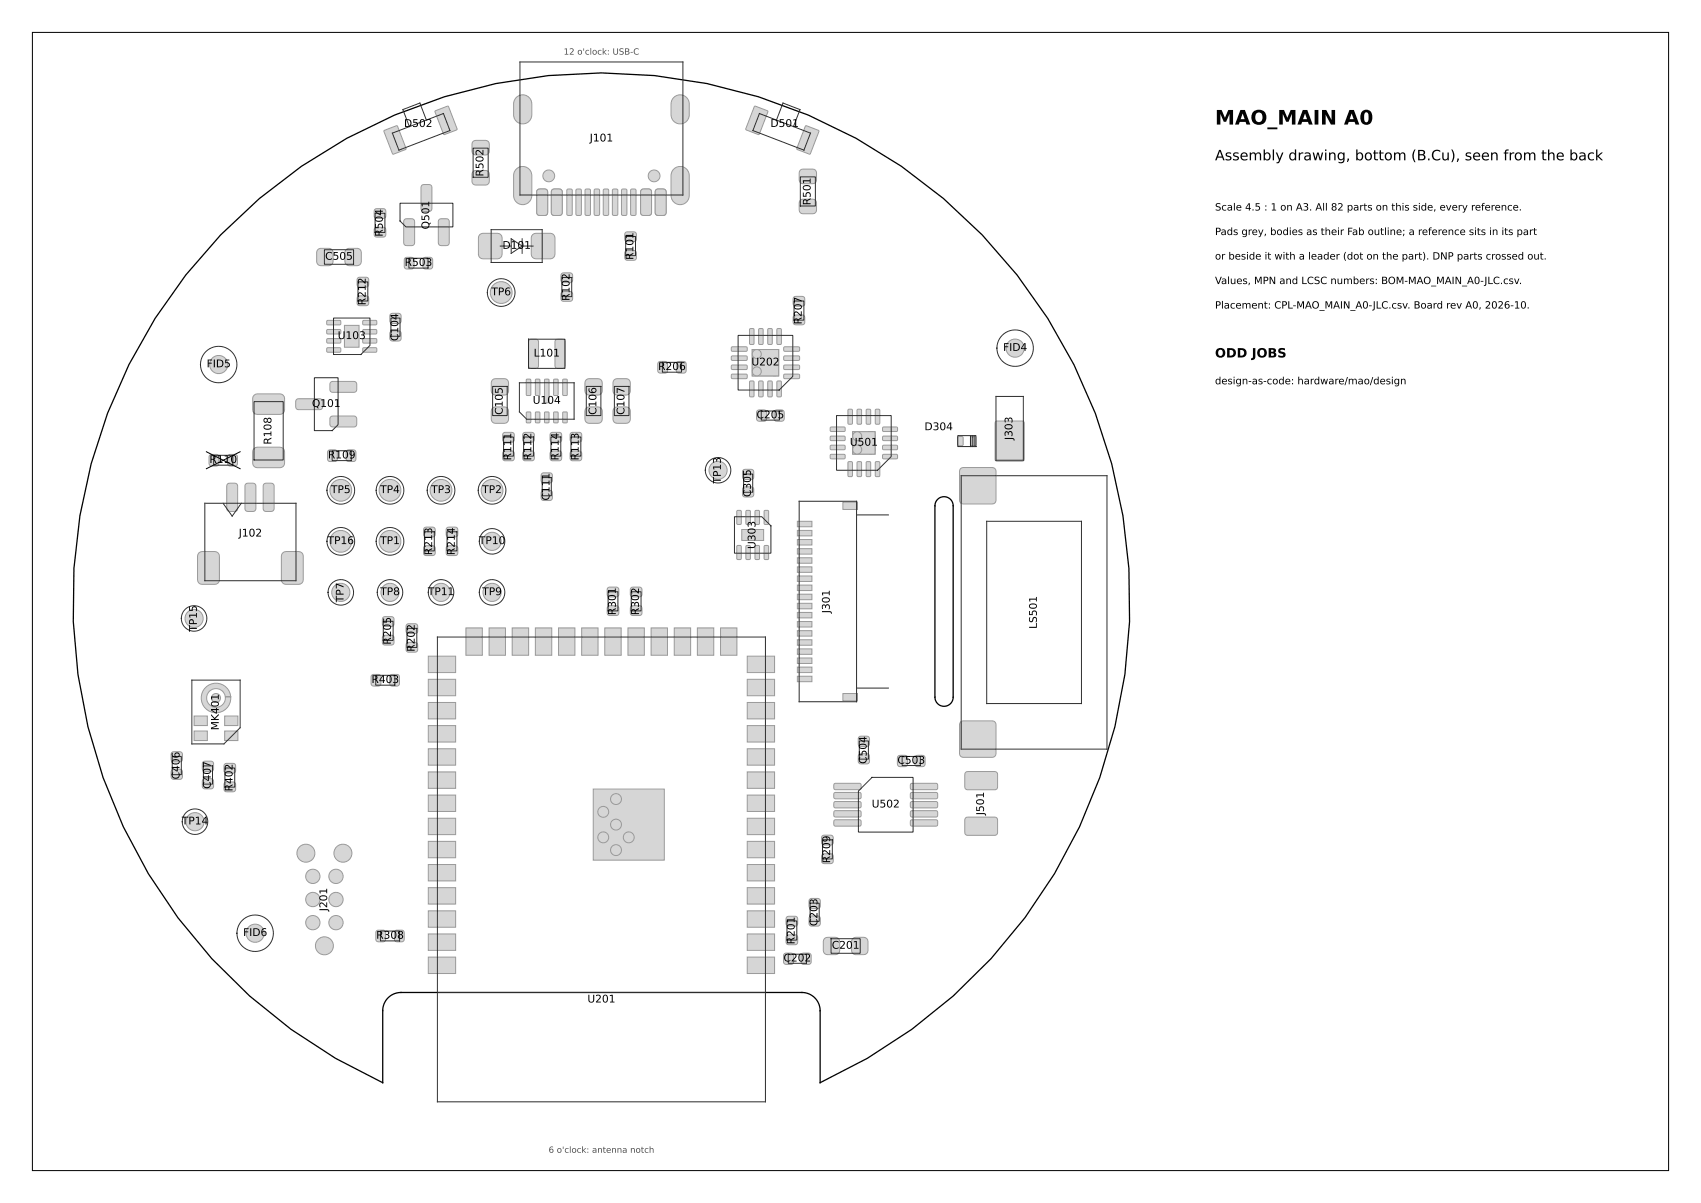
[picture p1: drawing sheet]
<svg xmlns="http://www.w3.org/2000/svg" width="420mm" height="297mm" viewBox="0 0 420 297" stroke-linecap="round" stroke-linejoin="round" font-family="sans-serif">
<path d="M8 8h404v281h-404z" fill="none" stroke="#000" stroke-width=".25"/>
<g fill="#d6d6d6" stroke="#9a9a9a" stroke-width=".25">
<path d="M140.9 111.5l.5-.2h1.6l.5 .2 .1 .4v1.3l-.1 .4-.5 .2h-1.6l-.5-.2-.1-.4v-1.3z"/>
<path d="M140.9 106.9l.5-.2h1.6l.5 .2 .1 .4v1.3l-.1 .4-.5 .2h-1.6l-.5-.2-.1-.4v-1.3z"/>
<path d="M203.6 231.7l.7-.3h2a1.01 1.01 0 0 1 1 1v2.3a1.01 1.01 0 0 1-1 1h-2a1.01 1.01 0 0 1-1-1v-2.3z"/>
<path d="M210.6 231.7l.7-.3h2a1.01 1.01 0 0 1 1 1v2.3a1.01 1.01 0 0 1-1 1h-2a1.01 1.01 0 0 1-1-1v-2.3z"/>
<path d="M56.4 112.4l.4-.2h1.2l.5 .2 .1 .4v1.7l-.1 .4-.5 .2h-1.2l-.4-.2-.2-.4v-1.7z"/>
<path d="M51.8 112.4l.4-.2h1.2l.5 .2 .1 .4v1.7l-.1 .4-.5 .2h-1.2l-.4-.2-.2-.4v-1.7z"/>
<path d="M92.6 56.3l.4-.2h1.7l.4 .2 .2 .4v1.2l-.2 .5-.4 .1h-1.7l-.4-.1-.2-.5v-1.2z"/>
<path d="M92.6 51.7l.4-.2h1.7l.4 .2 .2 .4v1.2l-.2 .5-.4 .1h-1.7l-.4-.1-.2-.5v-1.2z"/>
<path d="M226.1 186.7l.4-.2h1.3l.4 .2 .2 .4v1.5l-.2 .5-.4 .2h-1.3l-.4-.2-.2-.5v-1.5z"/>
<path d="M221.8 186.7l.4-.2h1.3l.4 .2 .2 .4v1.5l-.2 .5-.4 .2h-1.3l-.4-.2-.2-.5v-1.5z"/>
<path d="M138.7 67.5l.4-.1h1.7l.4 .1 .2 .5v1.2l-.2 .4-.4 .2h-1.7l-.4-.2-.2-.4v-1.2z"/>
<path d="M138.7 72.1l.4-.1h1.7l.4 .1 .2 .5v1.2l-.2 .4-.4 .2h-1.7l-.4-.2-.2-.4v-1.2z"/>
<path d="M130.7 83.9l.4-.2h1.3l.5 .4 .1 6.2-.4 .6h-1.5l-.6-.3v-6.2z"/>
<path d="M137.2 83.9l.4-.2h1.3l.6 .4v6.2l-.4 .6h-1.5l-.5-.3-.1-6.2z"/>
<path d="M162.6 89.4l.4-.2h1.2l.5 .2 .1 .4v1.7l-.1 .4-.5 .2h-1.2l-.4-.2-.2-.4v-1.7z"/>
<path d="M167.2 89.4l.4-.2h1.2l.4 .2 .2 .4v1.7l-.2 .4-.4 .2h-1.2l-.4-.2-.2-.4v-1.7z"/>
<path d="M85.5 61.6l.7-.3h2a1.01 1.01 0 0 1 1 1v2.3a1.01 1.01 0 0 1-1 1h-2a1.01 1.01 0 0 1-1-1v-2.3z"/>
<path d="M78.5 61.6l.7-.3h2a1.01 1.01 0 0 1 1 1v2.3a1.01 1.01 0 0 1-1 1h-2a1.01 1.01 0 0 1-1-1v-2.3z"/>
<path d="M85.6 111.2l.5-.1h1.2l.4 .1 .2 .5v1.6l-.2 .5-.4 .1h-1.2l-.5-.1-.1-.5v-1.6z"/>
<path d="M81 111.2l.5-.1h1.2l.4 .1 .2 .5v1.6l-.2 .5-.4 .1h-1.2l-.5-.1-.1-.5v-1.6z"/>
<path d="M238.4 201.9l.5-.2h6.7a.67 .67 0 0 1 .7 .7v3.2a.67 .67 0 0 1-.7 .6h-6.7a.67 .67 0 0 1-.7-.6v-3.2z"/>
<path d="M238.4 190.7l.5-.2h6.7a.67 .67 0 0 1 .7 .7v3.1a.67 .67 0 0 1-.7 .7h-6.7a.67 .67 0 0 1-.7-.7v-3.1z"/>
<path d="M104.6 63.7l.4-.2h1.2l.5 .2 .1 .4v1.7l-.1 .4-.5 .2h-1.2l-.4-.2-.2-.4v-1.7z"/>
<path d="M100 63.7l.4-.2h1.2l.5 .2 .1 .4v1.7l-.1 .4-.5 .2h-1.2l-.4-.2-.2-.4v-1.7z"/>
<path d="M94.6 157l.4-.2h1.7l.4 .2 .2 .4v1.2l-.2 .5-.4 .2h-1.7l-.4-.2-.2-.5v-1.2z"/>
<path d="M94.6 152.4l.4-.2h1.7l.4 .2 .2 .4v1.3l-.2 .4-.4 .2h-1.7l-.4-.2-.2-.4v-1.3z"/>
<path d="M245.8 104.1l.4-.1h6.3l.3 .1 .1 .3v9l-.1 .3-.3 .2h-6.3l-.4-.2-.1-.3v-9z"/>
<path d="M212.1 186.3l.4-.2h1.6l.4 .2 .2 .4v1.3l-.2 .4-.4 .2h-1.6l-.4-.2-.2-.4v-1.3z"/>
<path d="M212.1 181.9l.4-.1h1.6l.4 .1 .2 .5v1.2l-.2 .5-.4 .2h-1.6l-.4-.2-.2-.5v-1.2z"/>
<path d="M194.3 231l.4-.2h1.7l.4 .2 .2 .4v1.2l-.2 .5-.4 .1h-1.7l-.4-.1-.2-.5v-1.2z"/>
<path d="M194.3 226.4l.4-.2h1.7l.4 .2 .2 .4v1.2l-.2 .5-.4 .1h-1.7l-.4-.1-.2-.5v-1.2z"/>
<path d="M213.7 106.9l.4-.1h1.2l.4 .1 .2 .5v1.2l-.2 .4-.4 .1h-1.2l-.4-.1-.2-.4v-1.2z"/>
<path d="M213.7 109.7l.4-.1h1.2l.4 .1 .2 .4v1.2l-.2 .5-.4 .1h-1.2l-.4-.1-.2-.5v-1.2z"/>
<path d="M210.9 106.9l.4-.1h1.2l.4 .1 .2 .5v1.2l-.2 .4-.4 .1h-1.2l-.4-.1-.2-.4v-1.2z"/>
<path d="M210.9 109.7l.4-.1h1.2l.4 .1 .2 .4v1.2l-.2 .5-.4 .1h-1.2l-.4-.1-.2-.5v-1.2z"/>
<path d="M218 112.2h3.5l.1 .2v.7l-.3 .2h-3.2l-.2-.3z"/>
<path d="M218 110l3.5-.1 .1 .3v.7l-.3 .1h-3.2l-.2-.2z"/>
<path d="M218 107.7h3.5l.1 .2v.7l-.3 .2h-3.2l-.2-.3z"/>
<path d="M218 105.5l3.5-.1 .1 .3v.7l-.3 .1h-3.2l-.2-.2z"/>
<path d="M216.2 101.1l.8-.1 .2 .2v3.3l-.1 .2h-.7l-.3-.1z"/>
<path d="M213.9 101.1l.8-.1 .3 .2v3.3l-.2 .2h-.7l-.2-.1z"/>
<path d="M211.7 101.1l.8-.1 .2 .2v3.3l-.1 .2h-.7l-.3-.1z"/>
<path d="M209.4 101.1l.8-.1 .3 .2v3.3l-.2 .2h-.7l-.2-.1z"/>
<path d="M205.1 105.5l3.4-.1 .2 .3v.7l-.3 .1h-3.3l-.1-.2z"/>
<path d="M205.1 107.7h3.4l.2 .2v.7l-.3 .2h-3.3l-.1-.3z"/>
<path d="M205.1 110l3.4-.1 .2 .3v.7l-.3 .1h-3.3l-.1-.2z"/>
<path d="M205.1 112.2h3.4l.2 .2v.7l-.3 .2h-3.3l-.1-.3z"/>
<path d="M209.4 114h.8l.3 .1v3.3l-.2 .3h-.7l-.2-.2z"/>
<path d="M211.7 114h.8l.2 .1v3.3l-.1 .3h-.7l-.3-.2z"/>
<path d="M213.9 114h.8l.3 .1v3.3l-.2 .3h-.7l-.2-.2z"/>
<path d="M216.2 114h.8l.2 .1v3.3l-.1 .3h-.7l-.3-.2z"/>
<path d="M210.5 106.6h5.6v5.5h-5.6z"/>
<path d="M239.7 107.9l.9-.1 .3 .2 .1 1.7-.2 .3h-.8l-.3-.2z"/>
<path d="M236.6 107.9l.9-.1 .3 .2v1.7l-.2 .3h-.8l-.3-.2z"/>
<path d="M189.4 86.7l.5-.2h1.4a.71 .71 0 0 1 .7 .7v1.4a.71 .71 0 0 1-.7 .7h-1.4a.71 .71 0 0 1-.7-.7v-1.4z"/>
<path d="M189.4 90l.5-.2h1.4a.71 .71 0 0 1 .7 .7v1.4a.71 .71 0 0 1-.7 .7h-1.4a.71 .71 0 0 1-.7-.7v-1.4z"/>
<path d="M186.2 86.7l.5-.2h1.4a.71 .71 0 0 1 .7 .7v1.4a.71 .71 0 0 1-.7 .7h-1.4a.71 .71 0 0 1-.7-.7v-1.4z"/>
<path d="M186.2 90l.5-.2h1.4a.71 .71 0 0 1 .7 .7v1.4a.71 .71 0 0 1-.7 .7h-1.4a.71 .71 0 0 1-.7-.7v-1.4z"/>
<path d="M193.6 92.4h3.7l.1 .2v.7l-.2 .2h-3.5l-.2-.3z"/>
<path d="M193.6 90.2l3.7-.1 .1 .3v.7l-.2 .1h-3.5l-.2-.2z"/>
<path d="M193.6 87.9h3.7l.1 .2v.7l-.2 .2h-3.5l-.2-.3z"/>
<path d="M193.6 85.7l3.7-.1 .1 .3v.7l-.2 .1h-3.5l-.2-.2z"/>
<path d="M191.9 81.2l.8-.1 .2 .2v3.5l-.1 .2h-.7l-.3-.1z"/>
<path d="M189.6 81.2l.8-.1 .3 .2v3.5l-.2 .2h-.7l-.2-.1z"/>
<path d="M187.4 81.2l.8-.1 .2 .2v3.5l-.1 .2h-.7l-.3-.1z"/>
<path d="M185.1 81.2l.8-.1 .3 .2v3.5l-.2 .2h-.7l-.2-.1z"/>
<path d="M180.6 85.7l3.7-.1 .2 .3v.7l-.3 .1h-3.5l-.1-.2z"/>
<path d="M180.6 87.9h3.7l.2 .2v.7l-.3 .2h-3.5l-.1-.3z"/>
<path d="M180.6 90.2l3.7-.1 .2 .3v.7l-.3 .1h-3.5l-.1-.2z"/>
<path d="M180.6 92.4h3.7l.2 .2v.7l-.3 .2h-3.5l-.1-.3z"/>
<path d="M185.1 94.1h.8l.3 .1v3.5l-.2 .3h-.7l-.2-.2z"/>
<path d="M187.4 94.1h.8l.2 .1v3.5l-.1 .3h-.7l-.3-.2z"/>
<path d="M189.6 94.1h.8l.3 .1v3.5l-.2 .3h-.7l-.2-.2z"/>
<path d="M191.9 94.1h.8l.2 .1v3.5l-.1 .3h-.7l-.3-.2z"/>
<path d="M185.7 86.3h6.6v6.5h-6.6z"/>
<path d="M183.5 130.9h1.9l.2 .2v.7l-.3 .1h-1.7l-.2-.2z"/>
<path d="M186.2 130.9h1.9l.2 .2v.7l-.3 .1h-1.7l-.2-.2z"/>
<path d="M183.5 132.3l1.9-.1 .2 .3v.6l-.3 .2h-1.7l-.2-.3z"/>
<path d="M186.2 132.3l1.9-.1 .2 .3v.6l-.3 .2h-1.7l-.2-.3z"/>
<path d="M188.7 126.1l.8-.1 .3 .2v3l-.2 .3h-.7l-.2-.2z"/>
<path d="M186.5 126.1l.8-.1 .2 .2v3l-.1 .3h-.7l-.3-.2z"/>
<path d="M184.2 126.1l.8-.1 .3 .2v3l-.2 .3h-.7l-.2-.2z"/>
<path d="M182 126.1l.8-.1 .2 .2v3l-.1 .3h-.7l-.3-.2z"/>
<path d="M182 134.7h.8l.2 .1v3.1l-.1 .2h-.7l-.3-.1z"/>
<path d="M184.2 134.7h.8l.3 .1v3.1l-.2 .2h-.7l-.2-.1z"/>
<path d="M186.5 134.7h.8l.2 .1v3.1l-.1 .2h-.7l-.3-.1z"/>
<path d="M188.7 134.7h.8l.3 .1v3.1l-.2 .2h-.7l-.2-.1z"/>
<path d="M183.1 130.7h5.4v2.7h-5.4z"/>
<path d="M196.9 167h3.6v1.3h-3.6z"/>
<path d="M196.9 164.7h3.6v1.4h-3.6z"/>
<path d="M196.9 162.5h3.6v1.3h-3.6z"/>
<path d="M196.9 160.2h3.6v1.4h-3.6z"/>
<path d="M196.9 158h3.6v1.3h-3.6z"/>
<path d="M196.9 155.7h3.6v1.4h-3.6z"/>
<path d="M196.9 153.5h3.6v1.3h-3.6z"/>
<path d="M196.9 151.2h3.6v1.4h-3.6z"/>
<path d="M196.9 149h3.6v1.3h-3.6z"/>
<path d="M196.9 146.7h3.6v1.4h-3.6z"/>
<path d="M196.9 144.5h3.6v1.3h-3.6z"/>
<path d="M196.9 142.2h3.6v1.4h-3.6z"/>
<path d="M196.9 140h3.6v1.3h-3.6z"/>
<path d="M196.9 137.7h3.6v1.4h-3.6z"/>
<path d="M196.9 135.5h3.6v1.3h-3.6z"/>
<path d="M196.9 133.2h3.6v1.4h-3.6z"/>
<path d="M196.9 131h3.6v1.3h-3.6z"/>
<path d="M196.9 128.7h3.6v1.4h-3.6z"/>
<path d="M208.1 171.2h3.6v1.8h-3.6z"/>
<path d="M208.1 124h3.6v1.8h-3.6z"/>
<path d="M56.2 119.5l.5-.2h1.3a.67 .67 0 0 1 .7 .7v5.6a.67 .67 0 0 1-.7 .7h-1.3a.67 .67 0 0 1-.7-.7v-5.6z"/>
<path d="M60.7 119.5l.5-.2h1.3a.67 .67 0 0 1 .7 .7v5.6a.67 .67 0 0 1-.7 .7h-1.3a.67 .67 0 0 1-.7-.7v-5.6z"/>
<path d="M65.2 119.5l.5-.2h1.3a.67 .67 0 0 1 .7 .7v5.6a.67 .67 0 0 1-.7 .7h-1.3a.67 .67 0 0 1-.7-.7v-5.6z"/>
<path d="M49.1 136.5l.8-.3h3.2a1.12 1.12 0 0 1 1.1 1.1v5.8a1.12 1.12 0 0 1-1.1 1.2h-3.2a1.12 1.12 0 0 1-1.1-1.2v-5.8z"/>
<path d="M69.8 136.5l.8-.3h3.2a1.12 1.12 0 0 1 1.1 1.1v5.8a1.12 1.12 0 0 1-1.1 1.2h-3.2a1.12 1.12 0 0 1-1.1-1.2v-5.8z"/>
<path d="M81.6 102.9l.5-.2h5.3a.67 .67 0 0 1 .7 .7v1.3a.67 .67 0 0 1-.7 .7h-5.3a.67 .67 0 0 1-.6-.7v-1.3z"/>
<path d="M81.6 94.4l.5-.2h5.3a.67 .67 0 0 1 .7 .6v1.4a.67 .67 0 0 1-.7 .7h-5.3a.67 .67 0 0 1-.6-.7v-1.4z"/>
<path d="M73.2 98.6l.5-.2h5.3a.67 .67 0 0 1 .6 .7v1.4a.67 .67 0 0 1-.6 .6h-5.3a.67 .67 0 0 1-.7-.6v-1.4z"/>
<path d="M129.2 106.9l.5-.2h1.6l.5 .2 .1 .4v1.3l-.1 .4-.5 .2h-1.6l-.5-.2-.1-.4v-1.3z"/>
<path d="M129.2 111.5l.5-.2h1.6l.5 .2 .1 .4v1.3l-.1 .4-.5 .2h-1.6l-.5-.2-.1-.4v-1.3z"/>
<path d="M87.1 80.7l1-.1 .3 .2 .1 1.6-.3 .3-.8 .1-.3-.3z"/>
<path d="M87.1 83.4l1-.1 .3 .2 .1 1.6-.3 .3-.8 .1-.3-.3z"/>
<path d="M85.3 80.7l1-.1 .3 .2 .1 1.6-.3 .3-.8 .1-.3-.3z"/>
<path d="M85.3 83.4l1-.1 .3 .2 .1 1.6-.3 .3-.8 .1-.3-.3z"/>
<path d="M89.6 85.9h3.3l.1 .2v.7l-.2 .2-3.1-.1-.2-.2z"/>
<path d="M89.6 83.7l3.3-.1 .1 .3v.6l-.2 .2h-3.1l-.2-.3z"/>
<path d="M89.6 81.4h3.3l.1 .2v.7l-.2 .2-3.1-.1-.2-.2z"/>
<path d="M89.6 79.2l3.3-.1 .1 .3v.6l-.2 .2h-3.1l-.2-.3z"/>
<path d="M80.7 79.2l3.3-.1 .1 .3v.6l-.2 .2h-3.1l-.1-.3z"/>
<path d="M80.7 81.4h3.3l.1 .2v.7l-.2 .2-3.1-.1-.1-.2z"/>
<path d="M80.7 83.7l3.3-.1 .1 .3v.6l-.2 .2h-3.1l-.1-.3z"/>
<path d="M80.7 85.9h3.3l.1 .2v.7l-.2 .2-3.1-.1-.1-.2z"/>
<path d="M85 80.3h3.6v5.4h-3.6z"/>
<path d="M131.5 57.9l.8-.3h3.6a1.12 1.12 0 0 1 1.1 1.1v4.1a1.12 1.12 0 0 1-1.1 1.1h-3.6a1.12 1.12 0 0 1-1.1-1.1v-4.1z"/>
<path d="M118.5 57.9l.7-.3h3.6a1.12 1.12 0 0 1 1.2 1.1v4.1a1.12 1.12 0 0 1-1.2 1.1h-3.6a1.12 1.12 0 0 1-1.1-1.1v-4.1z"/>
<path d="M196 77.9l.4-.1h1.7l.4 .1 .2 .5v1.2l-.2 .4-.4 .2h-1.7l-.4-.2-.2-.4v-1.2z"/>
<path d="M196 73.3l.4-.1h1.7l.4 .1 .2 .5v1.2l-.2 .4-.4 .2h-1.7l-.4-.2-.2-.4v-1.2z"/>
<path d="M187 101.4l.4-.2h1.3l.4 .2 .2 .4v1.6l-.2 .4-.4 .2h-1.3l-.4-.2-.2-.4v-1.6z"/>
<path d="M191.3 101.4l.4-.2h1.3l.5 .2 .1 .4v1.6l-.1 .4-.5 .2h-1.3l-.4-.2-.2-.4v-1.6z"/>
<path d="M206 193.5l6.2-.1 .4 .2v1l-.4 .4h-5.9l-.4-.4z"/>
<path d="M206 195.8l6.2-.2 .4 .3v.9l-.4 .4h-5.9l-.4-.4z"/>
<path d="M206 198l6.2-.1 .4 .2v1l-.4 .4h-5.9l-.4-.4z"/>
<path d="M206 200.3l6.2-.2 .4 .3v.9l-.4 .4h-5.9l-.4-.4z"/>
<path d="M206 202.5l6.2-.1 .4 .2v1l-.4 .4h-5.9l-.4-.4z"/>
<path d="M224.9 202.5l6.2-.1 .4 .2v1l-.4 .4h-5.9l-.4-.4z"/>
<path d="M224.9 200.3l6.2-.2 .4 .3v.9l-.4 .4h-5.9l-.4-.4z"/>
<path d="M224.9 198l6.2-.1 .4 .2v1l-.4 .4h-5.9l-.4-.4z"/>
<path d="M224.9 195.8l6.2-.2 .4 .3v.9l-.4 .4h-5.9l-.4-.4z"/>
<path d="M224.9 193.5l6.2-.1 .4 .2v1l-.4 .4h-5.9l-.4-.4z"/>
<path d="M197.6 49.4l.6-.2h2.5a.9 .9 0 0 1 .9 .9v1.8a.9 .9 0 0 1-.9 .9h-2.5a.9 .9 0 0 1-.9-.9v-1.8z"/>
<path d="M197.6 42l.6-.2h2.5a.9 .9 0 0 1 .9 .9v1.8a.9 .9 0 0 1-.9 .9h-2.5a.9 .9 0 0 1-.9-.9v-1.8z"/>
<path d="M150.1 149.7l.4-.2h1.7l.4 .2 .2 .4v1.3l-.2 .4-.4 .2h-1.7l-.4-.2-.2-.4v-1.3z"/>
<path d="M150.1 145.1l.4-.2h1.7l.4 .2 .2 .5v1.2l-.2 .4-.4 .2h-1.7l-.4-.2-.2-.4v-1.2z"/>
<path d="M97.6 229.8l.4-.2h1.2l.4 .2 .2 .4v1.7l-.2 .4-.4 .2h-1.2l-.4-.2-.2-.4v-1.7z"/>
<path d="M93 229.8l.4-.2h1.2l.4 .2 .2 .4v1.7l-.2 .4-.4 .2h-1.2l-.4-.2-.2-.4v-1.7z"/>
<path d="M237.2 178.2l.6-.2h7.2a.9 .9 0 0 1 .9 .9v7.2a.9 .9 0 0 1-.9 .9h-7.2a.9 .9 0 0 1-.9-.9v-7.2z"/>
<path d="M237.2 115.7l.6-.3h7.2a.9 .9 0 0 1 .9 .9v7.2a.9 .9 0 0 1-.9 .9h-7.2a.9 .9 0 0 1-.9-.9v-7.2z"/>
<path d="M55.5 193.2l.4-.1h1.7l.4 .1 .2 .5v1.2l-.2 .4-.4 .2h-1.7l-.4-.2-.2-.4v-1.2z"/>
<path d="M55.5 188.6l.4-.1h1.7l.4 .1 .2 .5v1.2l-.2 .4-.4 .2h-1.7l-.4-.2-.2-.4v-1.2z"/>
<path d="M88.3 73.2l.5-.2h1.6l.5 .2 .1 .4v1.3l-.1 .4-.5 .2h-1.6l-.5-.2-.1-.4v-1.3z"/>
<path d="M88.3 68.6l.5-.2h1.6l.5 .2 .1 .5v1.2l-.1 .4-.5 .2h-1.6l-.5-.2-.1-.4v-1.2z"/>
<path d="M96.4 166.7l.4-.2h1.2l.5 .2 .1 .4v1.7l-.1 .4-.5 .2h-1.2l-.4-.2-.2-.4v-1.7z"/>
<path d="M91.8 166.7l.4-.2h1.2l.5 .2 .1 .4v1.7l-.1 .4-.5 .2h-1.2l-.4-.2-.2-.4v-1.7z"/>
<path d="M144.7 93.8l.7-.3h2.3a1.01 1.01 0 0 1 1 1v2a1.01 1.01 0 0 1-1 1h-2.3a1.01 1.01 0 0 1-1-1v-2z"/>
<path d="M144.7 100.8l.7-.3h2.3a1.01 1.01 0 0 1 1 1v2a1.01 1.01 0 0 1-1 1h-2.3a1.01 1.01 0 0 1-1-1v-2z"/>
<path d="M99.9 54.2l.5-.2h1.3a.67 .67 0 0 1 .7 .7v5.3a.67 .67 0 0 1-.7 .6h-1.3a.67 .67 0 0 1-.7-.6v-5.3z"/>
<path d="M108.4 54.2l.5-.2h1.3a.67 .67 0 0 1 .7 .7v5.3a.67 .67 0 0 1-.7 .6h-1.3a.67 .67 0 0 1-.7-.6v-5.3z"/>
<path d="M104.1 45.8l.5-.2h1.4a.67 .67 0 0 1 .7 .6v5.3a.67 .67 0 0 1-.7 .7h-1.4a.67 .67 0 0 1-.7-.7v-5.3z"/>
<path d="M100.4 154.2l.5-.2h1.6l.5 .2 .1 .4v1.2l-.1 .4-.5 .2h-1.6l-.5-.2-.1-.4v-1.2z"/>
<path d="M100.4 158.8l.5-.2h1.6l.5 .2 .1 .4v1.2l-.1 .4-.5 .2h-1.6l-.5-.2-.1-.4v-1.2z"/>
<path d="M198 235.5l.4-.2h1.3l.4 .2 .2 .4v1.6l-.2 .4-.4 .2h-1.3l-.4-.2-.2-.4v-1.6z"/>
<path d="M193.6 235.5l.5-.2h1.2l.5 .2 .2 .4v1.6l-.2 .4-.5 .2h-1.2l-.5-.2-.1-.4v-1.6z"/>
<path d="M55.5 180.5h3.2v2.3h-3.2z"/>
<path d="M55.5 176.8h3.2v2.3h-3.2z"/>
<path d="M50.5 170a3.7 3.7 0 0 1 3.9-1.2 3.7 3.7 0 0 1 2.6 3.2h-1.4a2.33 2.33 0 0 0-3.5-1.6 2.33 2.33 0 0 0 0 3.9 2.33 2.33 0 0 0 3.5-1.7v-.6h1.4a3.7 3.7 0 0 1-4.8 3.8 3.7 3.7 0 0 1-1.7-5.8z"/>
<path d="M47.9 176.8h3.3v2.3h-3.3z"/>
<path d="M47.9 180.5h3.3v2.3h-3.3z"/>
<path d="M133.8 116.9l.4-.2h1.6l.4 .2 .2 .5v1.2l-.2 .5-.4 .1h-1.6l-.4-.1-.2-.5v-1.2z"/>
<path d="M133.8 121.2l.4-.2h1.6l.4 .2 .2 .5v1.2l-.2 .5-.4 .2h-1.6l-.4-.2-.2-.5v-1.2z"/>
<path d="M159.5 195.3h4.1v4h-4.1z"/>
<path d="M159.5 201.6h4.1v4h-4.1z"/>
<path d="M159.5 207.9h4.1v4h-4.1z"/>
<path d="M153.2 195.3h4.1v4h-4.1z"/>
<path d="M153.2 201.6h4.1v4h-4.1z"/>
<path d="M153.2 207.9h4.1v4h-4.1z"/>
<path d="M146.9 195.3h4.1v4h-4.1z"/>
<path d="M146.9 201.6h4.1v4h-4.1z"/>
<path d="M146.9 207.9h4.1v4h-4.1z"/>
<path d="M184.5 236.3h6.7v4h-6.7z"/>
<path d="M184.5 230.6h6.7v4h-6.7z"/>
<path d="M184.5 224.9h6.7v4h-6.7z"/>
<path d="M184.5 219.2h6.7v4h-6.7z"/>
<path d="M184.5 213.4h6.7v4.1h-6.7z"/>
<path d="M184.5 207.7h6.7v4.1h-6.7z"/>
<path d="M184.5 202h6.7v4.1h-6.7z"/>
<path d="M184.5 196.3h6.7v4h-6.7z"/>
<path d="M184.5 190.6h6.7v4h-6.7z"/>
<path d="M184.5 184.9h6.7v4h-6.7z"/>
<path d="M184.5 179.1h6.7v4.1h-6.7z"/>
<path d="M184.5 173.4h6.7v4.1h-6.7z"/>
<path d="M184.5 167.7h6.7v4.1h-6.7z"/>
<path d="M184.5 162h6.7v4.1h-6.7z"/>
<path d="M177.9 155h4.1v6.8h-4.1z"/>
<path d="M172.2 155h4v6.8h-4z"/>
<path d="M166.5 155h4v6.8h-4z"/>
<path d="M160.8 155h4v6.8h-4z"/>
<path d="M155 155h4.1v6.8h-4.1z"/>
<path d="M149.3 155h4.1v6.8h-4.1z"/>
<path d="M143.6 155h4.1v6.8h-4.1z"/>
<path d="M137.9 155h4.1v6.8h-4.1z"/>
<path d="M132.2 155h4v6.8h-4z"/>
<path d="M126.5 155h4v6.8h-4z"/>
<path d="M120.8 155h4v6.8h-4z"/>
<path d="M115 155h4.1v6.8h-4.1z"/>
<path d="M105.8 162h6.7v4.1h-6.7z"/>
<path d="M105.8 167.7h6.7v4.1h-6.7z"/>
<path d="M105.8 173.4h6.7v4.1h-6.7z"/>
<path d="M105.8 179.1h6.7v4.1h-6.7z"/>
<path d="M105.8 184.9h6.7v4h-6.7z"/>
<path d="M105.8 190.6h6.7v4h-6.7z"/>
<path d="M105.8 196.3h6.7v4h-6.7z"/>
<path d="M105.8 202h6.7v4.1h-6.7z"/>
<path d="M105.8 207.7h6.7v4.1h-6.7z"/>
<path d="M105.8 213.4h6.7v4.1h-6.7z"/>
<path d="M105.8 219.2h6.7v4h-6.7z"/>
<path d="M105.8 224.9h6.7v4h-6.7z"/>
<path d="M105.8 230.6h6.7v4h-6.7z"/>
<path d="M105.8 236.3h6.7v4h-6.7z"/>
<path d="M146.5 194.8h17.5v17.6h-17.5z"/>
<path d="M116.8 42.3l.6-.2h2.5a.9 .9 0 0 1 .9 .9v1.8a.9 .9 0 0 1-.9 .9h-2.5a.9 .9 0 0 1-.9-.9v-1.8z"/>
<path d="M116.8 34.9l.6-.2h2.5a.9 .9 0 0 1 .9 .9v1.8a.9 .9 0 0 1-.9 .9h-2.5a.9 .9 0 0 1-.9-.9v-1.8z"/>
<path d="M183.5 120.4l.5-.2h1.5l.4 .2 .2 .4v1.3l-.2 .4-.4 .2h-1.5l-.5-.2-.2-.4v-1.3z"/>
<path d="M183.5 116.1l.5-.2h1.5l.4 .2 .2 .4v1.3l-.2 .4-.4 .2h-1.5l-.5-.2-.2-.4v-1.3z"/>
<path d="M110.3 130.3l.5-.2h1.6l.5 .2 .1 .4v1.3l-.1 .4-.5 .2h-1.6l-.5-.2-.1-.4v-1.3z"/>
<path d="M110.3 134.9l.5-.2h1.6l.5 .2 .1 .4v1.3l-.1 .4-.5 .2h-1.6l-.5-.2-.1-.4v-1.3z"/>
<path d="M50.1 188.1l.5-.2h1.5l.5 .2 .1 .5v1.2l-.1 .5-.5 .1h-1.5l-.5-.1-.2-.5v-1.2z"/>
<path d="M50.1 192.4l.5-.2h1.5l.5 .2 .1 .5v1.2l-.1 .5-.5 .2h-1.5l-.5-.2-.2-.5v-1.2z"/>
<path d="M151.7 93.8l.7-.3h2.2a1.01 1.01 0 0 1 1 1v2a1.01 1.01 0 0 1-1 1h-2.2a1.01 1.01 0 0 1-1-1v-2z"/>
<path d="M151.7 100.8l.7-.3h2.2a1.01 1.01 0 0 1 1 1v2a1.01 1.01 0 0 1-1 1h-2.2a1.01 1.01 0 0 1-1-1v-2z"/>
<path d="M62.7 110.7l.8-.3h5.6a1.12 1.12 0 0 1 1.2 1.1v2.8a1.12 1.12 0 0 1-1.2 1.2h-5.6a1.12 1.12 0 0 1-1.1-1.2v-2.8z"/>
<path d="M62.7 97.6l.8-.4h5.6a1.12 1.12 0 0 1 1.2 1.2v2.8a1.12 1.12 0 0 1-1.2 1.1h-5.6a1.12 1.12 0 0 1-1.1-1.1v-2.8z"/>
<path d="M130 101.8l.8-.1 .2 .1 .1 2.4-.2 .2-.9-.1z"/>
<path d="M132.3 101.8l.8-.1 .2 .1v2.4l-.1 .2-1-.1z"/>
<path d="M134.5 101.8l.8-.1 .2 .1 .1 2.4-.2 .2-.9-.1z"/>
<path d="M136.8 101.8l.8-.1 .2 .1v2.4l-.1 .2-1-.1z"/>
<path d="M139 101.8l.8-.1 .2 .1 .1 2.4-.2 .2-.9-.1z"/>
<path d="M139 93.7l.8-.1 .2 .1 .1 3.7-.2 .2-.9-.1z"/>
<path d="M136.8 93.7l.8-.1 .2 .1v3.7l-.1 .2-1-.1z"/>
<path d="M134.5 93.7l.8-.1 .3 .2v5.4l-.3 .3-.7-.1-.2-.2z"/>
<path d="M132.3 93.7l.8-.1 .2 .1v3.7l-.1 .2-1-.1z"/>
<path d="M130 93.7l.8-.1 .2 .1 .1 3.7-.2 .2-.9-.1z"/>
<path d="M186.3 26.3l.2-.1 3 1.1 .1 .2-2.1 5.6-.2 .1-3-1.1-.2-.2z"/>
<path d="M198.9 31.1l.2-.1 3 1.2 .1 .2-2.1 5.5-.2 .2-3-1.2-.2-.2z"/>
<path d="M136 106.9l.4-.2h1.7l.4 .2 .2 .4v1.3l-.2 .4-.4 .2h-1.7l-.4-.2-.2-.4v-1.3z"/>
<path d="M136 111.5l.4-.2h1.7l.4 .2 .2 .4v1.3l-.2 .4-.4 .2h-1.7l-.4-.2-.2-.4v-1.3z"/>
<path d="M154.4 57.4l.5-.2h1.6l.5 .2 .1 .4v1.3l-.1 .4-.5 .2h-1.6l-.5-.2-.1-.4v-1.3z"/>
<path d="M154.4 62l.5-.2h1.6l.5 .2 .1 .4v1.3l-.1 .4-.5 .2h-1.6l-.5-.2-.1-.4v-1.3z"/>
<path d="M121.6 93.8l.7-.3h2.3a1.01 1.01 0 0 1 1 1v2a1.01 1.01 0 0 1-1 1h-2.3a1.01 1.01 0 0 1-1-1v-2z"/>
<path d="M121.6 100.8l.7-.3h2.3a1.01 1.01 0 0 1 1 1v2a1.01 1.01 0 0 1-1 1h-2.3a1.01 1.01 0 0 1-1-1v-2z"/>
<path d="M155.8 149.7l.4-.2h1.7l.4 .2 .2 .4v1.3l-.2 .4-.4 .2h-1.7l-.4-.2-.2-.4v-1.3z"/>
<path d="M155.8 145.1l.4-.2h1.7l.4 .2 .2 .5v1.2l-.2 .4-.4 .2h-1.7l-.4-.2-.2-.4v-1.2z"/>
<path d="M94.9 32.2l3-1.2 .2 .1 2.2 5.5-.1 .3-3 1.2-.3-.1-2.1-5.5z"/>
<path d="M107.5 27.4l3-1.2 .2 .1 2.2 5.5-.1 .2-3 1.2h-.3l-2.1-5.6z"/>
<path d="M42.4 190.1l.5-.2h1.5l.5 .2 .1 .4v1.3l-.1 .4-.5 .2h-1.5l-.5-.2-.1-.4v-1.3z"/>
<path d="M42.4 185.8l.5-.2h1.5l.5 .2 .1 .4v1.3l-.1 .4-.5 .2h-1.5l-.5-.2-.1-.4v-1.3z"/>
<path d="M203 206.4l.5-.2h1.6l.5 .2 .1 .4v1.2l-.1 .4-.5 .2h-1.6l-.5-.2-.1-.4v-1.2z"/>
<path d="M203 211l.5-.2h1.6l.5 .2 .1 .4v1.2l-.1 .4-.5 .2h-1.6l-.5-.2-.1-.4v-1.2z"/>
<path d="M162 46.9l.5-.2h1.3a.67 .67 0 0 1 .7 .6v5.2a.67 .67 0 0 1-.7 .7h-1.3a.67 .67 0 0 1-.7-.7v-5.2z"/>
<path d="M158.4 46.9l.5-.2h1.3a.67 .67 0 0 1 .7 .6v5.2a.67 .67 0 0 1-.7 .7h-1.3a.67 .67 0 0 1-.7-.7v-5.2z"/>
<path d="M153.5 46.8l1-.1 .3 .3v5.9l-.3 .3h-.8l-.2-.3z"/>
<path d="M149 46.8l1-.1 .3 .3v5.9l-.3 .3h-.8l-.3-.3z"/>
<path d="M146.8 46.8l.9-.1 .3 .3v5.9l-.3 .3h-.8l-.2-.3z"/>
<path d="M142.3 46.8l.9-.1 .4 .3v5.9l-.4 .3h-.8l-.2-.3z"/>
<path d="M136.3 46.9l.5-.2h1.3a.67 .67 0 0 1 .7 .6v5.2a.67 .67 0 0 1-.7 .7h-1.3a.67 .67 0 0 1-.7-.7v-5.2z"/>
<path d="M132.7 46.9l.5-.2h1.4a.67 .67 0 0 1 .6 .6v5.2a.67 .67 0 0 1-.6 .7h-1.4a.67 .67 0 0 1-.7-.7v-5.2z"/>
<path d="M140 46.8l1-.1 .3 .3v5.9l-.3 .3h-.8l-.3-.3z"/>
<path d="M144.5 46.8l1-.1 .3 .3v5.9l-.3 .3h-.8l-.2-.3z"/>
<path d="M151.3 46.8l.9-.1 .4 .3v5.9l-.4 .3h-.8l-.2-.3z"/>
<path d="M155.8 46.8l.9-.1 .3 .3v5.9l-.3 .3h-.8l-.2-.3z"/>
<path d="M166.2 24.3a2.25 2.25 0 0 1 2.5-.8 2.25 2.25 0 0 1 1.5 2.2v2.6a2.25 2.25 0 0 1-2.3 2.3 2.25 2.25 0 0 1-2.2-2.3v-2.9z"/>
<path d="M166.2 42a2.25 2.25 0 0 1 2.5-.8 2.25 2.25 0 0 1 1.5 2.1v5a2.25 2.25 0 0 1-2.3 2.2 2.25 2.25 0 0 1-2.2-2.2v-5.3z"/>
<path d="M127.3 24.3a2.25 2.25 0 0 1 2.5-.8 2.25 2.25 0 0 1 1.5 2.2v2.6a2.25 2.25 0 0 1-2.2 2.3 2.25 2.25 0 0 1-2.3-2.3v-2.9z"/>
<path d="M127.3 42a2.25 2.25 0 0 1 2.5-.8 2.25 2.25 0 0 1 1.5 2.1v5a2.25 2.25 0 0 1-2.2 2.2 2.25 2.25 0 0 1-2.3-2.2v-5.3z"/>
<path d="M96.4 81.9l.5-.2h1.5l.5 .2 .1 .4v1.3l-.1 .4-.5 .2h-1.5l-.5-.2-.1-.4v-1.3z"/>
<path d="M96.4 77.5l.5-.1h1.5l.5 .1 .1 .5v1.2l-.1 .5-.5 .2h-1.5l-.5-.2-.1-.5v-1.2z"/>
<path d="M199.9 226.3l.5-.2h1.5l.5 .2 .1 .5v1.2l-.1 .5-.5 .1h-1.5l-.5-.1-.1-.5v-1.2z"/>
<path d="M199.9 222l.5-.2h1.5l.5 .2 .1 .4v1.3l-.1 .4-.5 .2h-1.5l-.5-.2-.1-.4v-1.3z"/>
<path d="M124.3 111.5l.4-.2h1.7l.4 .2 .2 .4v1.3l-.2 .4-.4 .2h-1.7l-.4-.2-.2-.4v-1.3z"/>
<path d="M124.3 106.9l.4-.2h1.7l.4 .2 .2 .4v1.3l-.2 .4-.4 .2h-1.7l-.4-.2-.2-.4v-1.3z"/>
<path d="M104.8 130.3l.4-.2h1.7l.4 .2 .2 .4v1.3l-.2 .4-.4 .2h-1.7l-.4-.2-.2-.4v-1.3z"/>
<path d="M104.8 134.9l.4-.2h1.7l.4 .2 .2 .4v1.3l-.2 .4-.4 .2h-1.7l-.4-.2-.2-.4v-1.3z"/>
<circle cx="48.2" cy="202.9" r="2.25"/>
<circle cx="123.7" cy="72.2" r="2.7"/>
<circle cx="108.9" cy="121" r="2.7"/>
<circle cx="63" cy="230.4" r="2.25"/>
<circle cx="121.5" cy="121" r="2.7"/>
<circle cx="54" cy="90" r="2.25"/>
<circle cx="96.3" cy="146.2" r="2.25"/>
<circle cx="121.5" cy="146.2" r="2.25"/>
<circle cx="177.3" cy="116.1" r="2.25"/>
<circle cx="84.2" cy="146.2" r="2.25"/>
<circle cx="84.1" cy="133.6" r="2.7"/>
<circle cx="214.9" cy="107.7" r="1.13"/>
<circle cx="214.9" cy="111" r="1.13"/>
<circle cx="211.7" cy="107.7" r="1.13"/>
<circle cx="211.7" cy="111" r="1.13"/>
<circle cx="96.3" cy="121" r="2.7"/>
<circle cx="191.1" cy="87.4" r="1.13"/>
<circle cx="191.1" cy="91.7" r="1.13"/>
<circle cx="186.9" cy="87.4" r="1.13"/>
<circle cx="186.9" cy="91.7" r="1.13"/>
<circle cx="47.9" cy="152.7" r="2.25"/>
<circle cx="121.5" cy="133.6" r="2.25"/>
<circle cx="250.7" cy="85.9" r="2.25"/>
<circle cx="53.3" cy="172.3" r="1.13"/>
<circle cx="80.1" cy="233.5" r="2.23"/>
<circle cx="84.7" cy="210.6" r="2.23"/>
<circle cx="75.5" cy="210.6" r="2.23"/>
<circle cx="83" cy="227.8" r="1.77"/>
<circle cx="77.2" cy="227.8" r="1.77"/>
<circle cx="83" cy="222.1" r="1.77"/>
<circle cx="77.2" cy="222.1" r="1.77"/>
<circle cx="83" cy="216.4" r="1.77"/>
<circle cx="77.2" cy="216.4" r="1.77"/>
<circle cx="161.6" cy="200.4" r="1.35"/>
<circle cx="161.6" cy="206.7" r="1.35"/>
<circle cx="158.4" cy="197.3" r="1.35"/>
<circle cx="158.4" cy="203.6" r="1.35"/>
<circle cx="158.4" cy="209.9" r="1.35"/>
<circle cx="155.3" cy="200.4" r="1.35"/>
<circle cx="155.3" cy="206.7" r="1.35"/>
<circle cx="152.1" cy="197.3" r="1.35"/>
<circle cx="152.1" cy="203.6" r="1.35"/>
<circle cx="152.1" cy="209.9" r="1.35"/>
<circle cx="149" cy="200.4" r="1.35"/>
<circle cx="149" cy="206.7" r="1.35"/>
<circle cx="108.9" cy="146.2" r="2.25"/>
<circle cx="96.3" cy="133.6" r="2.7"/>
<circle cx="84.1" cy="121" r="2.7"/>
<circle cx="161.5" cy="43.4" r="1.46"/>
<circle cx="135.5" cy="43.4" r="1.46"/>
</g>
<path d="M54.5 58a130.5 130.5 0 0 1 200.5 15.2 130.5 130.5 0 0 1-52.5 194.1v-17.8a4.5 4.5 0 0 0-4.5-4.5h-99a4.5 4.5 0 0 0-4.5 4.5v17.8a130.5 130.5 0 0 1-40-209.3zM231.5 123.2a2.25 2.25 0 0 1 2.5-.4 2.25 2.25 0 0 1 1.3 2.1v47.2a2.25 2.25 0 0 1-2.2 2.3 2.25 2.25 0 0 1-2.3-2.3v-47.2l.2-.9z" fill="none" stroke="#000" stroke-width=".32"/>
<g fill="none" stroke="#303030" stroke-width=".25">
<path d="M128.4 15.3h40.2v32.9h-40.2zM96.9 32.9l12.6-4.9 1.6 4.2-12.6 4.9zM105.3 29.6l-1.6-4.2-4.2 1.7 1.6 4.2M116.8 36.6h3.7v7.2h-3.7zM187.5 28l12.6 4.9-1.6 4.2-12.6-4.9zM191.7 29.6l1.6-4.2 4.2 1.7-1.6 4.2M92.6 52.7h2.4v4.7h-2.4zM98.8 50.2h13v5.8h-11.6l-1.4-1.4zM121.3 56.7h12.6v8.1h-12.6zM126.2 58.9l2.7 1.8-2.7 1.8zM128.9 58.9v3.6M154.5 58.4h2.4v4.7h-2.4z"/>
<path d="M197.6 43.7h3.7v7.2h-3.7zM80.1 61.7h7.2v3.6h-7.2zM82.4 78.5h9v6.8l-2.3 2.2h-6.7zM88.4 69.6h2.4v4.7h-2.4zM96.5 78.5h2.3v4.5h-2.3zM101 63.8h4.7v2.4h-4.7zM123.5 60.7h2.7M128.9 60.7h2.7M138.7 68.5h2.5v4.7h-2.5zM196.1 74.3h2.4v4.7h-2.4zM62.7 99.2h7.2v14.4h-7.2zM77.6 93.3h5.9v11.5l-1.5 1.5h-4.4z"/>
<path d="M121.6 95.4h3.6v7.2h-3.6zM128.2 94.5h13.6v9h-11.8l-1.8-1.8zM130.5 83.7h9v7.2h-9zM144.8 95.4h3.6v7.2h-3.6zM151.7 95.4h3.6v7.2h-3.6zM163.6 89.5h4.7v2.4h-4.7zM182.3 82.8h13.5v10.1l-3.4 3.4h-10.1zM245.9 97.9h6.8v15.7h-6.8zM52.8 112.4h4.7v2.4h-4.7zM82 111.3h4.7v2.4h-4.7zM124.3 107.9h2.5v4.7h-2.5zM129.3 107.9h2.4v4.7h-2.4z"/>
<path d="M133.9 117.9h2.2v4.5h-2.2zM136 107.9h2.5v4.7h-2.5zM141 107.9h2.4v4.7h-2.4zM183.6 117h2.3v4.5h-2.3zM188 101.5h4.5v2.2h-4.5zM206.5 102.6h13.6v10.1l-3.4 3.4h-10.2zM236.5 107.6h4.5v2.7h-4.5zM237.3 117.5h36v67.5h-36zM239.6 107.6v2.7M240.1 107.6v2.7M240.5 107.6v2.7M50.6 124.2h22.5v19.2h-22.5z"/>
<path d="M55.1 124.2l2.2 3.2 2.3-3.2M104.8 131.3h2.4v4.7h-2.4zM110.4 131.3h2.4v4.7h-2.4zM181.3 127.6h6.8l2.3 2.2v6.8h-9.1zM197.3 123.8h14.2v49.4h-14.2zM211.5 127.1h7.9M243.6 128.7h23.4v45h-23.4zM94.6 153.4h2.5v4.7h-2.5zM100.5 155.1h2.4v4.8h-2.4zM108 157.3h81v114.7h-81zM150.1 146.1h2.5v4.7h-2.5zM155.9 146.1h2.4v4.7h-2.4z"/>
<path d="M47.4 167.9h11.9v11.8l-4 4h-7.9zM92.8 166.7h4.7v2.5h-4.7zM211.5 169.9h7.9M42.5 186.8h2.3v4.4h-2.3zM50.2 189.1h2.3v4.5h-2.3zM55.5 189.6h2.5v4.7h-2.5zM212.2 182.9h2.2v4.5h-2.2zM215.3 191.9h10.1v13.5h-13.4v-10.1zM222.7 186.8h4.5v2.2h-4.5zM203.1 207.3h2.4v4.8h-2.4zM93.9 229.9h4.8v2.4h-4.8zM194.3 227.4h2.4v4.7h-2.4z"/>
<path d="M194.6 235.6h4.5v2.2h-4.5zM200 223h2.3v4.5h-2.3zM205.2 231.8h7.2v3.6h-7.2zM108 245h81"/>
<circle cx="123.8" cy="72.2" r="3.4"/>
<circle cx="54" cy="90" r="4.5"/>
<circle cx="250.7" cy="86" r="4.5"/>
<circle cx="177.3" cy="116.1" r="3.2"/>
<circle cx="84.1" cy="133.7" r="3.4"/>
<circle cx="84.1" cy="121.1" r="3.4"/>
<circle cx="96.3" cy="133.7" r="3.4"/>
<circle cx="96.3" cy="121.1" r="3.4"/>
<circle cx="108.9" cy="121.1" r="3.4"/>
<circle cx="121.5" cy="133.7" r="3.1"/>
<circle cx="121.5" cy="121.1" r="3.4"/>
<circle cx="47.9" cy="152.7" r="3.2"/>
<circle cx="84.2" cy="146.3" r="3.2"/>
<circle cx="96.3" cy="146.3" r="3.2"/>
<circle cx="108.9" cy="146.3" r="3.1"/>
<circle cx="121.5" cy="146.3" r="3.2"/>
<circle cx="48.1" cy="202.9" r="3.1"/>
<circle cx="63" cy="230.4" r="4.5"/>
</g>
<path d="M51 111.5l8.3 4.2M59.3 111.5l-8.3 4.2" fill="none" stroke="#000" stroke-width=".25"/>
<text font-size="4.9" x="300" y="30.8">MAO_MAIN A0</text>
<text font-size="3.5" x="300" y="39.6">Assembly drawing, bottom (B.Cu), seen from the back</text>
<text font-size="3.2" x="300" y="88.3">ODD JOBS</text>
<g font-size="2.6">
<text x="99.7" y="31.3">D502</text>
<text x="145.6" y="34.9">J101</text>
<text x="190.2" y="31.3">D501</text>
<text x="119.4" y="43.6" transform="rotate(-90 119.4 43.6)">R502</text>
<text x="200.2" y="50.7" transform="rotate(-90 200.2 50.7)">R501</text>
<text x="94.5" y="58.4" transform="rotate(-90 94.5 58.4)">R504</text>
<text x="106" y="56.6" transform="rotate(-90 106 56.6)">Q501</text>
<text x="80.3" y="64.1">C505</text>
<text x="99.9" y="65.7">R503</text>
<text x="124.1" y="61.4">D101</text>
<text x="156.4" y="64.2" transform="rotate(-90 156.4 64.2)">R101</text>
<text x="90.3" y="75.4" transform="rotate(-90 90.3 75.4)">R212</text>
<text x="121.3" y="72.9">TP6</text>
<text x="140.6" y="74.3" transform="rotate(-90 140.6 74.3)">R102</text>
<text x="83.4" y="83.7">U103</text>
<text x="198" y="80.1" transform="rotate(-90 198 80.1)">R207</text>
<text x="98.3" y="84.2" transform="rotate(-90 98.3 84.2)">C104</text>
<text x="131.8" y="88">L101</text>
<text x="247.7" y="86.6">FID4</text>
<text x="51" y="90.7">FID5</text>
<text x="162.5" y="91.4">R206</text>
<text x="185.5" y="90.2">U202</text>
<text x="77" y="100.5">Q101</text>
<text x="131.5" y="99.7">U104</text>
<text x="124.1" y="102.4" transform="rotate(-90 124.1 102.4)">C105</text>
<text x="147.2" y="102.4" transform="rotate(-90 147.2 102.4)">C106</text>
<text x="154.2" y="102.4" transform="rotate(-90 154.2 102.4)">C107</text>
<text x="186.8" y="103.3">C205</text>
<text x="228.3" y="106.2">D304</text>
<text x="67" y="109.8" transform="rotate(-90 67 109.8)">R108</text>
<text x="81" y="113.2">R109</text>
<text x="126.2" y="113.7" transform="rotate(-90 126.2 113.7)">R111</text>
<text x="131.2" y="113.7" transform="rotate(-90 131.2 113.7)">R112</text>
<text x="137.9" y="113.7" transform="rotate(-90 137.9 113.7)">R114</text>
<text x="142.9" y="113.7" transform="rotate(-90 142.9 113.7)">R113</text>
<text x="209.8" y="110">U501</text>
<text x="250" y="108.6" transform="rotate(-90 250 108.6)">J303</text>
<text x="51.7" y="114.3">R110</text>
<text x="178" y="119.4" transform="rotate(-90 178 119.4)">TP13</text>
<text x="81.7" y="121.7">TP5</text>
<text x="93.9" y="121.7">TP4</text>
<text x="106.5" y="121.7">TP3</text>
<text x="119.1" y="121.7">TP2</text>
<text x="135.7" y="123.6" transform="rotate(-90 135.7 123.6)">C111</text>
<text x="185.4" y="122.7" transform="rotate(-90 185.4 122.7)">C305</text>
<text x="58.9" y="132.5">J102</text>
<text x="80.9" y="134.3">TP16</text>
<text x="93.9" y="134.3">TP1</text>
<text x="106.7" y="137.1" transform="rotate(-90 106.7 137.1)">R213</text>
<text x="112.3" y="137.1" transform="rotate(-90 112.3 137.1)">R214</text>
<text x="118.2" y="134.3">TP10</text>
<text x="186.5" y="135.5" transform="rotate(-90 186.5 135.5)">U303</text>
<text x="84.8" y="148.7" transform="rotate(-90 84.8 148.7)">TP7</text>
<text x="93.9" y="146.9">TP8</text>
<text x="105.6" y="146.9">TP11</text>
<text x="119.1" y="146.9">TP9</text>
<text x="48.6" y="155.9" transform="rotate(-90 48.6 155.9)">TP15</text>
<text x="152" y="151.9" transform="rotate(-90 152 151.9)">R301</text>
<text x="157.8" y="151.9" transform="rotate(-90 157.8 151.9)">R302</text>
<text x="204.9" y="151.4" transform="rotate(-90 204.9 151.4)">J301</text>
<text x="256" y="155.3" transform="rotate(-90 256 155.3)">LS501</text>
<text x="96.5" y="159.2" transform="rotate(-90 96.5 159.2)">R205</text>
<text x="102.4" y="160.9" transform="rotate(-90 102.4 160.9)">R202</text>
<text x="91.7" y="168.6">R403</text>
<text x="54" y="180.3" transform="rotate(-90 54 180.3)">MK401</text>
<text x="214" y="188.6" transform="rotate(-90 214 188.6)">C504</text>
<text x="221.6" y="188.6">C503</text>
<text x="44.3" y="192.4" transform="rotate(-90 44.3 192.4)">C406</text>
<text x="52" y="194.8" transform="rotate(-90 52 194.8)">C407</text>
<text x="57.4" y="195.4" transform="rotate(-90 57.4 195.4)">R402</text>
<text x="44.9" y="203.5">TP14</text>
<text x="215.2" y="199.4">U502</text>
<text x="243" y="201.3" transform="rotate(-90 243 201.3)">J501</text>
<text x="205" y="213.1" transform="rotate(-90 205 213.1)">R209</text>
<text x="80.8" y="225" transform="rotate(-90 80.8 225)">J201</text>
<text x="60" y="231.1">FID6</text>
<text x="92.9" y="231.8">R308</text>
<text x="196.2" y="233.1" transform="rotate(-90 196.2 233.1)">R201</text>
<text x="201.8" y="228.6" transform="rotate(-90 201.8 228.6)">C203</text>
<text x="193.5" y="237.4">C202</text>
<text x="205.4" y="234.2">C201</text>
<text x="145" y="247.5">U201</text>
</g>
<g font-size="2.5">
<text x="300" y="52">Scale 4.5 : 1 on A3. All 82 parts on this side, every reference.</text>
<text x="300" y="58">Pads grey, bodies as their Fab outline; a reference sits in its part</text>
<text x="300" y="64.1">or beside it with a leader (dot on the part). DNP parts crossed out.</text>
<text x="300" y="70.1">Values, MPN and LCSC numbers: BOM-MAO_MAIN_A0-JLC.csv.</text>
<text x="300" y="76.2">Placement: CPL-MAO_MAIN_A0-JLC.csv. Board rev A0, 2026-10.</text>
<text x="300" y="94.9">design-as-code: hardware/mao/design</text>
</g>
<g font-size="2.1" fill="#505050">
<text x="139.2" y="13.5">12 o'clock: USB-C</text>
<text x="135.4" y="284.6">6 o'clock: antenna notch</text>
</g>
</svg>
